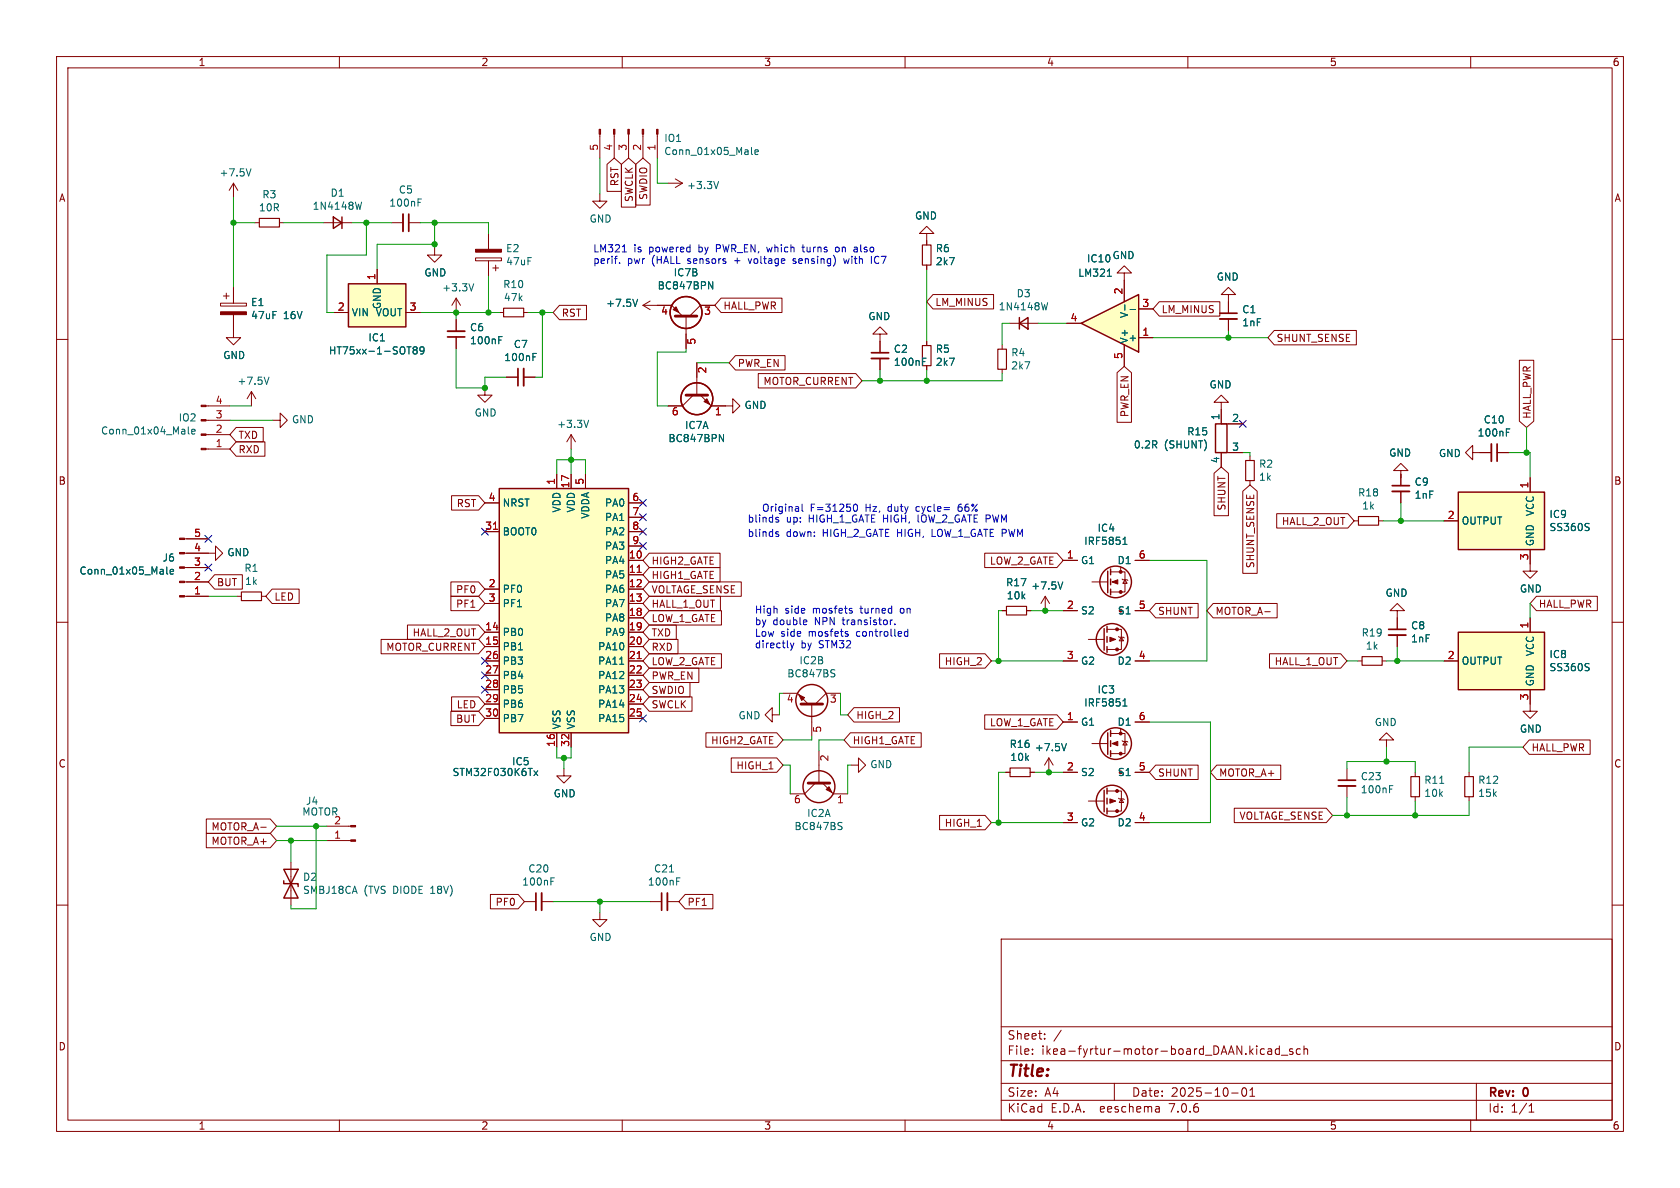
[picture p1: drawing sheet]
<svg xmlns="http://www.w3.org/2000/svg" width="297mm" height="210mm" viewBox="0 0 297 210" stroke-linecap="round" stroke-linejoin="round" font-family="sans-serif">
<g fill="none" stroke="#840000" stroke-width=".18">
<path d="M10 10h277v190h-277zM12 12h273v186h-273zM60 10v2M110 10v2M160 10v2M210 10v2M260 10v2M41.3 32.4l-.8 1.3M41.3 32.4v2.5M41.3 32.4l.7 1.3M45.1 39.4h.7M49.4 39.4h.8"/>
<path d="M10 60h2M39 53.6h4.6v.5h-4.6zM39.5 52.3h1M40 51.8v1M41.3 55.6v4.1h1.2l-1.2 1.3-1.3-1.3h1.3M41.3 50.8v2.8M80.6 52.7l-.7 1.3M80.6 52.7v2.5M80.6 56.5v2M80.6 59.6v2M80.6 52.7l.8 1.3M84.1 45.6h4.5v.5h-4.5z"/>
<path d="M86.4 41.3v2.8M86.4 46.1v2.8M87.1 47.4h1M87.6 46.9v1M88.3 55.2h.7M92.6 55.2h.7M155.6 59.1h1.2l-1.2-1.3-1.3 1.3h1.3v3.3M163.8 41.3h1.3l-1.3-1.3-1.2 1.3h1.2v2M163.8 46.9v.7M285 60h2M44.4 69.2l-.7 1.3M44.4 69.2v2.6"/>
<path d="M44.4 69.2l.8 1.3M48.3 74.3h1.2v-1.3l1.3 1.3-1.3 1.3v-1.3M85.7 68.6v1.3h1.3l-1.3 1.2-1.2-1.2h1.2M89.5 66.7h2.1M92.6 66.7h2M101 76.8l-.8 1.3M101 76.8v2.6M101 76.8l.7 1.3M122.6 69.9l-2 1.9h-2.5M123.2 64.1v5.8M123.8 69.9l1.9 1.9h3.8v-1.3l1.3 1.3-1.3 1.2v-1.2M155.6 63.4v2"/>
<path d="M163.8 60.3v.8M163.8 64.6v.8M177.2 61v.7M177.2 65.3v.7M32.6 97.8h5.5v-1.3l1.3 1.3-1.3 1.3v-1.3M32.6 95.3h4.2M10 110h2M32.6 105.4h4.2M32.6 100.3h4.2M32.6 102.9h4.2M41.9 105.4h.8M46.2 105.4h.8"/>
<path d="M285 110h2M136.5 126.4v-1.3l-1.2 1.3 1.2 1.2v-1.2h1.3M188 127.6h2.5M188 136.5h2.5M193 131.4h2.8M195.7 139.8h2.5v3.6h-2.5M196.3 129.7h2.6v3.5h-2.6M198.1 128.9v.8M198.4 130.9l.1 .2h.8l.1 .1M198.9 131.1l.4 .6h-.8zM200.7 127.6h2.5M200.7 136.5h2.5"/>
<path d="M10 160h2M188 145.4h2.5M192.4 141.6h2.8M197.7 141.1l.2 .1h.7l.2 .2M198.2 141.2l.4 .7h-.7zM200.7 145.4h2.5M285 160h2M177 166h108v32h-108zM60 198v2M110 198v2M160 198v2M177 194.5h108"/>
<path d="M177 191.5h108M177 187.5h108M177 181.5h108M182.5 186.3v.1M182.5 185.5v.1M184.7 183.6v.1M184.7 182.8v.1M187.6 182.1l-1.3 2M197 191.5v3M204.9 195.7l.1 .9M205 196.5l-.2 .1M205 196h-.2"/>
<path d="M210 198v2M217.7 193.2h1.2M219.7 192.4l.2-.1a.81 .81 0 0 1 .6 .6 .81 .81 0 0 1-.3 .8l-.2 .1a.81 .81 0 0 1-.3-1.4zM221 193.8h.8M221 192.7l.4-.4v1.5M222.8 186.1l.3 .3 .4-.1M223.5 185.5l-.4-.1-.3 .3M224.2 185.5h.5l.1 .9M224.8 185.8h-.5a.29 .29 0 0 0-.2 .3 .29 .29 0 0 0 .2 .3l.5-.1M226.2 185.5l-.5-.1-.2 .3v.4l.1 .2h.6M226.2 184.9v1.5M226.5 186.5h1.2"/>
<path d="M228.5 185.5l-.3-.1-.2 .2v.2l.5 .2v.3h-.5M229.9 185.5l-.4-.1-.3 .3v.4l.1 .2h.6M230.5 185.5l.2-.1 .4 .1 .1 .9M230.5 184.9v1.5M260 198v2M261 191.5v6.5M270.3 196.6h.9M270.3 195.5l.4-.4v1.5"/>
</g>
<g fill="none" stroke="#006464" stroke-width=".18">
<path d="M44.4 29.8l-.4 1.3M83.7 50.2l-.4 1.2M88.2 59.5h.6M47.6 66.7l-.5 1.2M88.2 60.1h.4M94.2 63.1h.4M94.2 62.5h.6M104.1 74.3l-.5 1.3M127.2 76.8l.7 1.3v-1.3M163.1 63.9h.4M163.1 63.3h.6M29.5 100.2v1.1l.2 .2"/>
<path d="M30.1 101.1l.6-.2-.1-.2-.3-.1-.2 .2v.6h.5M198.5 124.8h.7M198.5 123.9l.4-.4v1.3"/>
</g>
<g fill="none" stroke="#840000" stroke-width=".25">
<path d="M195.2 139.7v3.8M195.7 139.3v1M195.8 129.5v3.9M196.3 129.2v1M196.3 130.9v1.1M196.3 132.7v1M195.7 141.1v1M195.7 142.9v1"/>
<circle cx="123.2" cy="70.5" r="2.82"/>
<circle cx="197.2" cy="131.4" r="2.79"/>
<circle cx="196.6" cy="141.6" r="2.79"/>
</g>
<path d="M121.3 69.9h3.8" fill="none" stroke="#840000" stroke-width=".51"/>
<g fill="#840000" stroke="#840000" stroke-width=".18">
<path d="M125 70.5l.5 1-1-.5z"/>
<path d="M84.1 44.1h4.5v.5h-4.5z"/>
<path d="M196.6 131.4l1-.3v.7z"/>
<path d="M196.2 141.2l1 .4-1 .4z"/>
<path d="M39 55.1h4.6v.5h-4.6z"/>
<path d="M31.7 95.1h.9v.3h-.9z"/>
<path d="M31.7 97.7h.9v.2h-.9z"/>
<path d="M31.7 100.2h.9v.3h-.9z"/>
<path d="M31.7 102.7h.9v.3h-.9z"/>
<path d="M31.7 105.3h.9v.2h-.9z"/>
<circle cx="197.5" cy="143.4" r=".25"/>
<circle cx="197.5" cy="139.8" r=".25"/>
<circle cx="198.1" cy="133.2" r=".25"/>
<circle cx="198.1" cy="129.7" r=".25"/>
</g>
<path d="M45.8 38.6h3.6v1.5h-3.6zM89 54.5h3.6v1.5h-3.6zM163.1 43.3h1.5v3.6h-1.5zM163.1 61.1h1.5v3.5h-1.5zM176.4 61.7h1.5v3.6h-1.5zM42.7 104.6h3.5v1.6h-3.5z" fill="none" stroke="#840000" stroke-width=".2"/>
<path d="M79.1 58.5h3.1M92.6 65.2v3M154.1 63.4h3" fill="none" stroke="#840000" stroke-width=".33"/>
<path d="M79.1 59.6h3.1M91.6 65.2v3M154.1 62.4h3" fill="none" stroke="#840000" stroke-width=".3"/>
<path d="M191.1 57.2l10.2-5.1v10.1z" fill="#ffffc2"/>
<g fill="none" stroke="#840000" stroke-width=".25">
<path d="M58.9 38.4l1.6 1-1.6 1zM60.5 38.4v2M61.6 50.2h10.2v7.6h-10.2zM180.2 57.2l1.5-1.1v2.1zM180.2 56.1v2.1M191.1 57.2l10.2-5.1v10.1zM214.9 74.9h2v5.1h-2zM88.3 86.4h22.8v43.1h-22.8zM257.8 87h15.2v10.2h-15.2zM195.2 111.1v3.8M195.7 110.7v1.1M195.7 112.5v1"/>
<path d="M195.7 114.3v1M195.8 101v3.8M196.3 100.6v1M196.3 102.4v1M196.3 104.1v1.1M257.8 111.8h15.2v10.1h-15.2zM50.2 155.7v.5h2.5v.5M50.2 153.7l2.5 5.1h-2.5l2.5-5.1z"/>
<circle cx="121.3" cy="55.2" r="2.82"/>
<circle cx="196.6" cy="113" r="2.79"/>
<circle cx="197.2" cy="102.9" r="2.79"/>
<circle cx="143.5" cy="123.8" r="2.82"/>
<circle cx="144.8" cy="139.1" r="2.82"/>
</g>
<g fill="none" stroke="#840000" stroke-width=".18">
<path d="M57.1 39.4h5.1M69.2 39.4h2M72.3 39.4h2M106 34.3v1.3h1.3l-1.3 1.2-1.2-1.2h1.2M106 23.7v4.2M107.3 29.1l1.3-1.2 1.3 1.2v4.7h-2.6zM108.6 23.7v4.2M109.9 29.1l1.2-1.2 1.3 1.2v7.5h-2.5zM111.1 23.7v4.2M112.4 29.1l1.3-1.2 1.2 1.2v7.2h-2.5zM113.7 23.7v4.2M116.2 23.7v4.2"/>
<path d="M118.1 32.4h2.5M119.4 31.6l1.2 .8M120.6 32.4l-1.2 .7M41.3 50.8v2.8M41.3 55.6v2.8M59.1 55.2h2.5M66.7 47.6v2.6M71.8 55.2h2.5M76.8 43.8v1.3h1.3l-1.3 1.3-1.2-1.3h1.2M80.6 56.5v2M80.6 59.6v2M98.9 54h4.8v2.5h-4.8l-1.1-1.3z"/>
<path d="M113.7 54h5l1.9 1.9M113.7 54l1.2 .7M114.9 53.2l-1.2 .8M121.3 55.9v5.7M126.4 54h-2.6l-1.9 1.9M127.5 52.7h10.7v2.5h-10.7l-1.1-1.2zM163.8 42.5v.8M163.8 46.9v.7M164.9 52.1h10.7v2.5h-10.7l-1.1-1.3zM178.4 57.2h5.1M188.6 57.2h2.5M198.8 48.3h1.2l-1.2-1.3-1.3 1.3h1.3v5"/>
<path d="M201.3 59.7h2.5M201.3 54.6h2.5M204.9 53.3h10.8v2.6h-10.8l-1.1-1.3zM217.2 52.1h1.2l-1.2-1.3-1.3 1.3h1.3v3.3M217.2 56.4v2M225.3 58.4h14.5v2.6h-14.5l-1.1-1.3zM36.4 71.8h4.2M36.4 74.3h4.2M36.4 76.8h4.2M36.4 79.4h4.2M41.8 75.6h4.7v2.5h-4.7l-1.2-1.3zM41.8 78.1h5v2.5h-5l-1.2-1.2z"/>
<path d="M89.5 66.7h2.1M92.6 66.7h2M118.1 71.8h2.5M123.2 64.1v2.6M125.7 71.8h2.6M130 62.9h8.8v2.5h-8.8l-1.1-1.3zM134 66h17.3l1.1 1.3-1.1 1.3h-17.3zM155.6 60.3v2.1M155.6 63.4v2M163.8 60.3v.8M163.8 64.6v.8M197.5 65.9l1.3-1.1 1.2 1.1v8.8h-2.5z"/>
<path d="M198.8 61v3.8M215.9 71.1h1.3l-1.3-1.2-1.3 1.2h1.3v3.8h3.8M268.6 63.7h2.5v10.8l-1.2 1.1-1.3-1.1zM33 97.8h3.8M33 95.3h3.8M79.8 87.6h4.8l1.1 1.3-1.1 1.3h-4.8zM85.7 94h2.6M85.7 88.9h2.6M98.4 83.8v2.6M101 83.8v2.6M103.5 83.8v2.6M111.1 99.1h2.6"/>
<path d="M111.1 94h2.6M111.1 88.9h2.6M111.1 91.4h2.6M111.1 96.5h2.6M114.8 97.8h12.5v2.5h-12.5l-1.1-1.2zM174.1 97.8h12.7l1.2 1.3-1.2 1.2h-12.7zM188 99.1h2.5M200.7 99.1h2.5M214.6 83.7l1.3-1.1 1.3 1.1v7.5h-2.6zM219.7 86.8l1.3-1.1 1.3 1.1v14.6h-2.6zM219.7 80h-3.8v2.6M221 80.6v.8"/>
<path d="M221 85v.7M225.7 90.8h12.6l1.1 1.3-1.1 1.2h-12.6zM239.4 92.1h.8M243.7 92.1h.8M247.6 83.2h1.3l-1.3-1.3-1.2 1.3h1.2v1.3M247.6 83.8v2.1M247.6 86.9v2M255.3 92.1h2.5M260.3 80v-1.3l-1.2 1.3 1.2 1.3v-1.3h3.4M264.7 80h2M270.5 97.2v3.8h1.3l-1.3 1.2-1.3-1.2h1.3M270.5 84.5v2.5"/>
<path d="M33 102.9h3.8M33 105.4h3.8M33 100.3h3.8M37.9 101.6h4.9v2.5h-4.9l-1.1-1.2zM48.1 104.1h4.8v2.6h-4.8l-1.1-1.3zM67.4 113h17.2l1.1 1.3-1.1 1.3h-17.2zM72 110.5h12.6l1.1 1.3-1.1 1.2h-12.6zM79.7 102.9h4.9l1.1 1.2-1.1 1.3h-4.9zM79.7 105.4h4.9l1.1 1.3-1.1 1.3h-4.9zM85.7 104.1h2.6M85.7 106.7h2.6M85.7 111.8h2.6"/>
<path d="M85.7 114.3h2.6M85.7 116.8h2.6M85.7 119.4h2.6M111.1 101.6h2.6M111.1 104.1h2.6M111.1 106.7h2.6M111.1 111.8h2.6M111.1 114.3h2.6M111.1 109.2h2.6M111.1 116.8h2.6M111.1 119.4h2.6M114.8 102.9h16.2v2.5h-16.2l-1.1-1.3z"/>
<path d="M114.8 105.4h12.6v2.6h-12.6l-1.1-1.3zM114.8 100.3h12.5v2.6h-12.5l-1.1-1.3zM114.8 107.9h12.7v2.6h-12.7l-1.1-1.3zM114.8 113h5.1v2.6h-5.1l-1.1-1.3zM114.8 118.1h8.7v2.6h-8.7l-1.1-1.3zM114.8 110.5h4.8v2.5h-4.8l-1.1-1.2zM114.8 115.6h12.7v2.5h-12.7l-1.1-1.3zM166.1 115.6h8l1.2 1.2-1.2 1.3h-8zM177.2 108h.7M181.5 108h.7M184.8 105.4l-.8 1.3M184.8 105.4v2.6"/>
<path d="M184.8 105.4l.7 1.3M188 116.8h2.5M188 108h2.5M192.4 113h2.8M193 102.9h2.8M195.7 111.3h2.5v3.5h-2.5M196.3 101.1h2.6v3.5h-2.6M197.7 112.5l.2 .1h.7l.2 .2M198.1 100.3v.8M198.2 112.6l.4 .7h-.7zM198.4 102.4l.1 .1h.8l.1 .1M198.9 102.5l.4 .6h-.8z"/>
<path d="M200.7 116.8h2.5M200.7 108h2.5M204.3 106.7h7.5v2.5h-7.5l-1.1-1.2zM214.5 106.7h11.3v2.5h-11.3l-1.1-1.2zM224.4 115.6h12.6l1.1 1.2-1.1 1.3h-12.6zM240 116.8h.8M244.3 116.8h.8M247 108h1.3l-1.3-1.3-1.3 1.3h1.3v3.3M247 112.3v2M255.3 116.8h2.5M270.5 109.2v2.6M271.6 105.4h10.8v2.6h-10.8l-1.1-1.3z"/>
<path d="M79.7 125.7h4.9l1.1 1.3-1.1 1.3h-4.9zM79.8 123.2h4.8l1.1 1.3-1.1 1.2h-4.8zM85.7 121.9h2.6M85.7 124.5h2.6M85.7 127h2.6M98.4 129.5v2.6M99.7 135.9v1.3h1.3l-1.3 1.2-1.3-1.2h1.3M101 129.5v2.6M111.1 121.9h2.6M111.1 124.5h2.6M111.1 127h2.6M114.8 120.6h7.2v2.6h-7.2l-1.1-1.3z"/>
<path d="M114.8 123.2h7.5v2.5h-7.5l-1.1-1.2zM124.8 129.5h12.5l1.1 1.3-1.1 1.3h-12.5zM129.3 134h8l1.1 1.3-1.1 1.2h-8zM138.4 122.6h2.6l1.9 1.9M143.5 124.5v5.7M144.1 138.4l-1.9 1.9h-2.5M144.8 132.7v5.7M145.4 138.4l1.9 1.9h2.6M148.6 122.6h-2.6l-1.9 1.9M150.3 129.5h12.6v2.6h-12.6l-1.1-1.3zM150.5 135.3h1.3v-1.3l1.2 1.3-1.2 1.2v-1.2M151 125.1h8v2.5h-8l-1.1-1.2z"/>
<path d="M174.1 126.4h12.7l1.2 1.2-1.2 1.3h-12.7zM177.8 136.5h.8M182.1 136.5h.8M185.4 134l-.7 1.3M185.4 134v2.5M185.4 134l.8 1.3M188 136.5h2.5M188 127.6h2.5M200.7 136.5h2.5M200.7 127.6h2.5M204.3 135.3h7.5v2.5h-7.5l-1.1-1.3zM215.1 135.3h11.3v2.5h-11.3l-1.1-1.3z"/>
<path d="M238.1 135.9v2M238.1 138.9v2.1M245.1 130.8h1.3l-1.3-1.3-1.3 1.3h1.3v1.3M250.2 136.5v.8M259.7 136.5v.8M270.4 130.8h10.7v2.6h-10.7l-1.2-1.3zM270.5 121.9v3.8h1.3l-1.3 1.3-1.3-1.3h1.3M36.5 147.3h11.3l1.1 1.3-1.1 1.3h-11.3zM36.5 144.8h11.3l1.1 1.3-1.1 1.2h-11.3zM51.4 152.4v7.6M57.8 146.1h4.2M57.8 148.6h4.2"/>
<path d="M86.7 158.1h4.9l1.1 1.3-1.1 1.3h-4.9zM92.7 159.4h2M95.8 159.4h2M114.9 159.4h2.1M118 159.4h2M121.1 158.1h4.9v2.6h-4.9l-1.1-1.3zM166.1 144.1h8l1.2 1.3-1.2 1.3h-8zM188 145.4h2.5M200.7 145.4h2.5M218.2 142.9h16.3l1.1 1.2-1.1 1.3h-16.3zM250.2 140.8v.8M259.7 140.8v.8"/>
<path d="M106 161.3v1.3h1.3l-1.3 1.2-1.2-1.2h1.2"/>
</g>
<g fill="none" stroke="#006464" stroke-width=".18">
<path d="M63.9 35.7l-.3 1.3M73.9 35.8h.4M73.9 35.2h.6M127 32.1l-.4 1.2M132.9 26.1v1l.1 .2M133.5 26.9l.6-.1-.1-.3h-.4l-.1 .2v.6h.5M88.2 59.5h.6M112.7 52.9l-.4 1.3M125.3 49.8l.7 1.3v-1.3M185.2 53.5l-.3 1.3M195.8 48.8h.7M198.9 53.9v.9"/>
<path d="M199.8 54.7h1M33.3 75.5v1l.2 .2M33.9 76.3l.6-.1-.1-.3h-.3l-.2 .2 .1 .6h.4M71.9 61.3h.8M73.3 61.9l-.3-.3 .3-.3h.2l.3 .3-.3 .3M73.3 61.9l-.3 .2 .1 .4 .2 .1 .3-.1 .2-.2v-.2l-.3-.2M73.3 61.9h.2M75 61.9l-.3 .2-.3-.1-.2-.1 .2-.5 .3-.1 .2 .1a.84 .84 0 0 1-.3 1.2h-.2M88.2 60.1h.4M94.2 63.1h.4M94.2 62.5h.6M127.2 76.8l.7 1.3v-1.3"/>
<path d="M163.1 63.9h.4M163.1 63.3h.6M266.3 76.4h.4M266.3 75.8h.6M198.5 96.2h.7M198.5 95.3l.4-.3v1.2M280.8 92.5l.1 .1M280.8 93.3l.1 .1-.1 .3M29.5 100.2v1.1l.2 .2M30.1 101.1l.6-.2-.1-.2-.3-.1-.2 .2v.6h.5M109.5 117.4h.8M147.1 118.4h.5"/>
<path d="M147.4 119.1l.2 .2-.2 .4M187.9 102.9l-.4 1.2M280.8 117.3l.1 .1M280.8 118l.1 .2-.1 .3M94.4 136.3l.7 .8M95.1 136.3l-.7 .8M188.5 131.4l-.4 1.3M198.5 123.9l.4-.4v1.3M198.5 124.8h.7M245.7 139.5h.4M245.7 138.9h.6M254.5 138.5h.7"/>
<path d="M97.4 155.8h.4M97.4 155.2h.6M118.4 154.1h.7M119.6 155.8h.4M119.6 155.2h.6M148.4 145.4h.5M148.6 146.1l.3 .2-.3 .4"/>
</g>
<g fill="#ffffc2" stroke="#ffffc2" stroke-width=".18">
<path d="M88.3 86.4h22.8v43.1h-22.8z"/>
<path d="M61.6 50.2h10.2v7.6h-10.2z"/>
<path d="M257.8 111.8h15.2v10.1h-15.2z"/>
<path d="M257.8 87h15.2v10.2h-15.2z"/>
</g>
<path d="M87.2 93.6h.8M112.6 101.2h.8M112.6 116.4h.8" fill="none" stroke="#a90000" stroke-width=".18"/>
<g fill="#840000" stroke="#840000" stroke-width=".18">
<path d="M196.6 102.9l1-.4v.8z"/>
<path d="M196.2 112.6l1 .4-1 .4z"/>
<path d="M141.2 122.8l1 .5-.5 .5z"/>
<path d="M105.9 22.9h.3v.8h-.3z"/>
<path d="M108.5 22.9h.2v.8h-.2z"/>
<path d="M111 22.9h.3v.8h-.3z"/>
<path d="M113.5 22.9h.3v.8h-.3z"/>
<path d="M116.1 22.9h.2v.8h-.2z"/>
<path d="M35.6 71.6h.8v.3h-.8z"/>
<path d="M35.6 74.2h.8v.2h-.8z"/>
<path d="M35.6 76.7h.8v.3h-.8z"/>
<path d="M35.6 79.2h.8v.3h-.8z"/>
<path d="M146 139.6l.6-.5 .5 1z"/>
<path d="M62 145.9h.9v.3h-.9z"/>
<path d="M62 148.5h.9v.2h-.9z"/>
<path d="M119.5 54.2l.5 1-1-.5z"/>
<circle cx="197.5" cy="114.8" r=".25"/>
<circle cx="197.5" cy="111.3" r=".25"/>
<circle cx="198.1" cy="104.6" r=".25"/>
<circle cx="198.1" cy="101.1" r=".25"/>
</g>
<path d="M220.2 81.4h1.5v3.6h-1.5zM240.2 91.3h3.5v1.5h-3.5zM177.9 107.2h3.6v1.5h-3.6zM240.8 116.1h3.5v1.5h-3.5zM178.6 135.8h3.5v1.5h-3.5zM249.4 137.3h1.6v3.5h-1.6zM259 137.3h1.5v3.5h-1.5z" fill="none" stroke="#840000" stroke-width=".2"/>
<path d="M119.4 55.9h3.8M141.6 124.5h3.8M142.9 138.4h3.8" fill="none" stroke="#840000" stroke-width=".51"/>
<path d="M71.2 37.8v3.1M215.6 56.4h3.1M263.7 78.5v3M246.1 86.9h3.1M245.5 112.3h3M236.6 138.9h3M95.8 157.9v3M118 157.9v3" fill="none" stroke="#840000" stroke-width=".33"/>
<path d="M72.3 37.8v3.1M215.6 55.4h3.1M264.7 78.5v3M246.1 85.9h3.1M245.5 111.3h3M236.6 137.9h3M94.7 157.9v3M117 157.9v3" fill="none" stroke="#840000" stroke-width=".3"/>
<g fill="none" stroke="#0000c2" stroke-width=".18">
<path d="M109.5 46.5v.1M110 44.5h.7M132.3 45.7l.3 .9M140.2 46.5l.4 .1M140.6 45.7l-.4 .2 .1 .2 .3 .1M141.8 43.7h.4M141.9 43.3v1.1l.3 .1M148.2 43.7h-.3l-.2 .2 .1 .5 .1 .1h.3M149.1 45.7l.3 .9 .2-.6 .3 .6M151.1 43.7h.3l.2 .2v.6M151.6 44.5h-.5M151.6 44h-.5"/>
<path d="M154 45.3v1.3M154.8 45.4l-.2 .5 .2 .6M137.2 91.8l.4 .1 .1 .2-.2 .2-.4-.1M137.2 94.4l.4 .1 .1 .2-.2 .1h-.4M137.2 94.1h.4M141.8 89.1v1.1l.2 .2M151 89.2l.2-.1a.68 .68 0 0 1 .4 .7 .68 .68 0 0 1-.4 .6l-.2-.1-.1-.4zM169.6 89.2a.99 .99 0 0 0-.1 1.1l.1 .1M169.6 89.6l-.2 .2M139.7 113.7l.3 .8M140 114.5l-.3 .4M140.3 113.7l-.3 .8"/>
<path d="M142.5 109.6l.1 .3-.6 .1M142.6 110.4h-.1M149.8 112.1l.2 .1-.2 .3M149.8 111.6l.1 .1M150.5 108l.2 .1-.2 .3M150.5 107.5l.1 .1M157.8 109.6l-.3 .1M158.2 110.3v.1M160.5 111.2v1.3M160.5 111.7l-.4-.1-.2 .3 .1 .5h.5"/>
</g>
<g fill="none" stroke="#009600" stroke-width=".18">
<path d="M41.3 39.4h3.8M41.3 34.9v15.9M50.2 39.4h6.9M62.2 39.4h7M64.8 39.4v5.7h-7v10.1h1.3M74.3 39.4h12.1v1.9M76.8 39.4v4.4M106 27.9v6.4M116.2 27.9v4.5h1.9M74.3 55.2h14M76.8 43.2h-10.1v4.4M80.6 55.2v1.3"/>
<path d="M86.4 48.9v6.3M93.3 55.2h4.5M95.9 55.2v11.5h-1.3M163.8 47.6v12.7M178.4 57.2h-1.2v3.8M183.5 57.2h5.1M203.8 59.7h20.4M217.2 58.4v1.3M40.6 71.8h3.8M40.6 74.3h7.7M80.6 61.6v7h5.1v-1.9h3.8M101 79.4v4.4"/>
<path d="M121.3 61.6v.6h-5.1v9.6h1.9M123.2 64.1h5.7M155.6 65.4v1.9M163.8 65.4v1.9M177.2 66v1.3h-24.8M269.9 75.6v4.4M98.4 83.8v-2.5h5.1v2.5M203.2 99.1h10.2v17.7h-10.2M219.7 80h1.3v.6M244.5 92.1h10.8M247.6 83.8v.7M247.6 88.9v3.2"/>
<path d="M266.7 80h3.8v4.5M36.8 105.4h5.1M175.3 116.8h12.7M177.2 108h-.7v8.8M182.2 108h5.8M238.1 116.8h1.9M245.1 116.8h10.2M247 114.3v2.5M270.5 106.7v2.5M98.4 132.1v1.9h2.6v-1.9M99.7 134v1.9M138.4 122.6h-.6v3.8"/>
<path d="M138.4 135.3h1.3v5M143.5 130.2v.6h-5.1M148.6 122.6v3.8h1.3M149.2 130.8h-4.4v1.9M150.5 135.3h-.6v5M177.8 136.5h-1.3v8.9M182.9 136.5h5.1M203.2 127.6h10.8v17.8h-10.8M238.1 135.9v-1.3h12.1v1.9M245.1 132.1v2.5M269.2 132.1h-9.5v4.4M48.9 146.1h8.9"/>
<path d="M48.9 148.6h8.9M51.4 148.6v3.8M55.9 146.1v14.6h-4.5v-.7M97.8 159.4h17.1M106 159.4v1.9M175.3 145.4h12.7M238.1 141v3.1M250.2 141.6v2.5M259.7 141.6v2.5h-24.1"/>
</g>
<g fill="none" stroke="#000084" stroke-width=".18">
<path d="M219.1 74.3l1.2 1.2M220.3 74.3l-1.2 1.2M36.2 99.7l1.2 1.2M36.2 94.6l1.2 1.3M37.4 99.7l-1.2 1.2M37.4 94.6l-1.2 1.3M85.1 93.4l1.2 1.2M86.3 93.4l-1.2 1.2M113.1 90.8l1.2 1.2M113.1 93.4l1.2 1.2M113.1 95.9l1.2 1.2M113.1 88.3l1.2 1.2"/>
<path d="M114.3 90.8l-1.2 1.2M114.3 88.3l-1.2 1.2M114.3 93.4l-1.2 1.2M114.3 95.9l-1.2 1.2M85.1 116.2l1.2 1.2M85.1 118.8l1.2 1.2M86.3 116.2l-1.2 1.2M86.3 118.8l-1.2 1.2M85.1 121.3l1.2 1.2M86.3 121.3l-1.2 1.2M113.1 126.4l1.2 1.2M114.3 126.4l-1.2 1.2"/>
</g>
<g fill="#009600" stroke="#009600" stroke-width=".18">
<circle cx="101" cy="81.3" r=".46"/>
<circle cx="86.4" cy="55.2" r=".46"/>
<circle cx="95.9" cy="55.2" r=".46"/>
<circle cx="85.7" cy="68.6" r=".46"/>
<circle cx="99.7" cy="134" r=".46"/>
<circle cx="106" cy="159.4" r=".46"/>
<circle cx="76.8" cy="39.4" r=".46"/>
<circle cx="76.8" cy="43.2" r=".46"/>
<circle cx="41.3" cy="39.4" r=".46"/>
<circle cx="64.8" cy="39.4" r=".46"/>
<circle cx="80.6" cy="55.2" r=".46"/>
<circle cx="51.4" cy="148.6" r=".46"/>
<circle cx="55.9" cy="146.1" r=".46"/>
<circle cx="155.6" cy="67.3" r=".46"/>
<circle cx="163.8" cy="67.3" r=".46"/>
<circle cx="176.5" cy="116.8" r=".46"/>
<circle cx="184.8" cy="108" r=".46"/>
<circle cx="176.5" cy="145.4" r=".46"/>
<circle cx="185.4" cy="136.5" r=".46"/>
<circle cx="238.1" cy="144.1" r=".46"/>
<circle cx="245.1" cy="134.6" r=".46"/>
<circle cx="250.2" cy="144.1" r=".46"/>
<circle cx="247" cy="116.8" r=".46"/>
<circle cx="247.6" cy="92.1" r=".46"/>
<circle cx="269.9" cy="80" r=".46"/>
<circle cx="217.2" cy="59.7" r=".46"/>
</g>
<text font-size="2.8" fill="#840000" x="178" y="190.9">Title:</text>
<g font-size="2.1" fill="#840000">
<text x="178" y="184">Sheet:</text>
<text x="178" y="186.7">File:</text>
<text x="184.1" y="186.7">ikea-fyrtur-motor-board_DAAN.kicad_sch</text>
<text x="178" y="196.9">KiCad</text>
<text x="178" y="194.1">Size:</text>
<text x="184.7" y="194.1">A4</text>
<text x="185.7" y="196.9">E.D.A.</text>
<text x="194.6" y="196.9">eeschema</text>
<text x="200" y="194.1">Date:</text>
<text x="207" y="196.9">7.0.6</text>
<text x="207" y="194.1">2025-10-01</text>
<text x="263" y="194.3">Rev:</text>
<text x="263" y="196.9">Id:</text>
<text x="267.1" y="196.9">1/1</text>
<text x="269.4" y="194.3">0</text>
</g>
<g font-size="1.8" fill="#840000">
<text x="35" y="11.9">1</text>
<text x="85" y="11.9">2</text>
<text x="135" y="11.9">3</text>
<text x="185" y="11.9">4</text>
<text x="235" y="11.9">5</text>
<text x="285" y="11.9">6</text>
<text x="10.3" y="35.9">A</text>
<text x="109.5" y="33" transform="rotate(-90 109.5 33)">RST</text>
<text x="112.1" y="35.8" transform="rotate(-90 112.1 35.8)">SWCLK</text>
<text x="114.6" y="35.4" transform="rotate(-90 114.6 35.4)">SWDIO</text>
<text x="285.3" y="35.9">A</text>
<text x="99.2" y="56.2">RST</text>
<text x="127.8" y="54.9">HALL_PWR</text>
<text x="165.3" y="54.3">LM_MINUS</text>
<text x="205.3" y="55.6">LM_MINUS</text>
<text x="130.3" y="65.1">PWR_EN</text>
<text x="225.6" y="60.6">SHUNT_SENSE</text>
<text x="134.9" y="68.3">MOTOR_CURRENT</text>
<text x="42.1" y="77.8">TXD</text>
<text x="199.7" y="73.8" transform="rotate(-90 199.7 73.8)">PWR_EN</text>
<text x="270.8" y="74.1" transform="rotate(-90 270.8 74.1)">HALL_PWR</text>
<text x="42.1" y="80.3">RXD</text>
<text x="10.3" y="85.9">B</text>
<text x="80.6" y="89.9">RST</text>
<text x="285.3" y="85.9">B</text>
<text x="216.9" y="90.4" transform="rotate(-90 216.9 90.4)">SHUNT</text>
<text x="226.5" y="93">HALL_2_OUT</text>
<text x="115.1" y="100">HIGH2_GATE</text>
<text x="174.9" y="100">LOW_2_GATE</text>
<text x="221.9" y="100.5" transform="rotate(-90 221.9 100.5)">SHUNT_SENSE</text>
<text x="38.3" y="103.8">BUT</text>
<text x="48.4" y="106.4">LED</text>
<text x="80.5" y="105.1">PF0</text>
<text x="80.5" y="107.6">PF1</text>
<text x="115.1" y="105.1">VOLTAGE_SENSE</text>
<text x="115.1" y="107.6">HALL_1_OUT</text>
<text x="115.1" y="102.6">HIGH1_GATE</text>
<text x="271.9" y="107.6">HALL_PWR</text>
<text x="72.8" y="112.7">HALL_2_OUT</text>
<text x="115.1" y="110.2">LOW_1_GATE</text>
<text x="115.1" y="112.7">TXD</text>
<text x="204.6" y="108.9">SHUNT</text>
<text x="214.8" y="108.9">MOTOR_A-</text>
<text x="68.2" y="115.3">MOTOR_CURRENT</text>
<text x="115.1" y="115.3">RXD</text>
<text x="115.1" y="117.8">LOW_2_GATE</text>
<text x="166.9" y="117.8">HIGH_2</text>
<text x="225.2" y="117.8">HALL_1_OUT</text>
<text x="80.6" y="125.4">LED</text>
<text x="115.1" y="120.3">PWR_EN</text>
<text x="115.1" y="122.9">SWDIO</text>
<text x="115.1" y="125.4">SWCLK</text>
<text x="80.5" y="128">BUT</text>
<text x="125.6" y="131.8">HIGH2_GATE</text>
<text x="150.7" y="131.8">HIGH1_GATE</text>
<text x="151.3" y="127.3">HIGH_2</text>
<text x="174.9" y="128.6">LOW_1_GATE</text>
<text x="10.3" y="135.9">C</text>
<text x="130.1" y="136.2">HIGH_1</text>
<text x="204.6" y="137.5">SHUNT</text>
<text x="215.4" y="137.5">MOTOR_A+</text>
<text x="270.7" y="133">HALL_PWR</text>
<text x="285.3" y="135.9">C</text>
<text x="37.3" y="149.5">MOTOR_A+</text>
<text x="37.3" y="147">MOTOR_A-</text>
<text x="166.9" y="146.4">HIGH_1</text>
<text x="219" y="145.1">VOLTAGE_SENSE</text>
<text x="87.5" y="160.3">PF0</text>
<text x="121.4" y="160.3">PF1</text>
<text x="10.3" y="185.9">D</text>
<text x="285.3" y="185.9">D</text>
<text x="35" y="199.9">1</text>
<text x="85" y="199.9">2</text>
<text x="135" y="199.9">3</text>
<text x="185" y="199.9">4</text>
<text x="235" y="199.9">5</text>
<text x="285" y="199.9">6</text>
</g>
<g font-size="1.8" fill="#a90000">
<text x="105.8" y="26.7" transform="rotate(-90 105.8 26.7)">5</text>
<text x="108.3" y="26.7" transform="rotate(-90 108.3 26.7)">4</text>
<text x="110.9" y="26.7" transform="rotate(-90 110.9 26.7)">3</text>
<text x="113.4" y="26.7" transform="rotate(-90 113.4 26.7)">2</text>
<text x="116" y="26.7" transform="rotate(-90 116 26.7)">1</text>
<text x="66.4" y="49.6" transform="rotate(-90 66.4 49.6)">1</text>
<text x="198.5" y="52.1" transform="rotate(-90 198.5 52.1)">2</text>
<text x="59.6" y="55">2</text>
<text x="72.3" y="55">3</text>
<text x="116.8" y="56">4</text>
<text x="124.4" y="56">3</text>
<text x="189.2" y="56.9">4</text>
<text x="201.9" y="59.4">1</text>
<text x="201.9" y="54.4">3</text>
<text x="123.3" y="61" transform="rotate(-90 123.3 61)">5</text>
<text x="198.5" y="63.6" transform="rotate(-90 198.5 63.6)">5</text>
<text x="38" y="71.5">4</text>
<text x="125.2" y="66.1" transform="rotate(-90 125.2 66.1)">2</text>
<text x="38" y="76.6">2</text>
<text x="38" y="74">3</text>
<text x="118.7" y="73.7">6</text>
<text x="126.3" y="73.7">1</text>
<text x="38" y="79.1">1</text>
<text x="86.3" y="88.6">4</text>
<text x="98.2" y="85.8" transform="rotate(-90 98.2 85.8)">1</text>
<text x="100.7" y="86.4" transform="rotate(-90 100.7 86.4)">17</text>
<text x="103.3" y="85.8" transform="rotate(-90 103.3 85.8)">5</text>
<text x="111.7" y="88.6">6</text>
<text x="270.3" y="86.4" transform="rotate(-90 270.3 86.4)">1</text>
<text x="34.2" y="95">5</text>
<text x="85.7" y="93.7">31</text>
<text x="111.7" y="91.2">7</text>
<text x="111.7" y="93.7">8</text>
<text x="255.8" y="91.8">2</text>
<text x="34.2" y="100.1">3</text>
<text x="34.2" y="97.5">4</text>
<text x="111.1" y="98.8">10</text>
<text x="111.1" y="101.3">11</text>
<text x="111.7" y="96.3">9</text>
<text x="188.5" y="98.8">1</text>
<text x="201.2" y="98.8">6</text>
<text x="270.3" y="99.1" transform="rotate(-90 270.3 99.1)">3</text>
<text x="34.2" y="105.2">1</text>
<text x="34.2" y="102.6">2</text>
<text x="86.3" y="103.9">2</text>
<text x="86.3" y="106.4">3</text>
<text x="111.1" y="103.9">12</text>
<text x="111.1" y="106.4">13</text>
<text x="188.5" y="107.7">2</text>
<text x="201.2" y="107.7">5</text>
<text x="85.7" y="111.5">14</text>
<text x="111.1" y="109">18</text>
<text x="111.1" y="111.5">19</text>
<text x="270.3" y="111.2" transform="rotate(-90 270.3 111.2)">1</text>
<text x="85.7" y="114">15</text>
<text x="85.7" y="116.6">26</text>
<text x="85.7" y="119.1">27</text>
<text x="111.1" y="114">20</text>
<text x="111.1" y="116.6">21</text>
<text x="111.1" y="119.1">22</text>
<text x="188.5" y="116.6">3</text>
<text x="201.2" y="116.6">4</text>
<text x="255.8" y="116.6">2</text>
<text x="85.7" y="121.7">28</text>
<text x="85.7" y="124.2">29</text>
<text x="111.1" y="121.7">23</text>
<text x="111.1" y="124.2">24</text>
<text x="139" y="124.5">4</text>
<text x="146.6" y="124.5">3</text>
<text x="270.3" y="123.9" transform="rotate(-90 270.3 123.9)">3</text>
<text x="85.7" y="126.7">30</text>
<text x="111.1" y="126.7">25</text>
<text x="145.5" y="129.6" transform="rotate(-90 145.5 129.6)">5</text>
<text x="188.5" y="127.4">1</text>
<text x="201.2" y="127.4">6</text>
<text x="98.2" y="132.1" transform="rotate(-90 98.2 132.1)">16</text>
<text x="100.7" y="132.1" transform="rotate(-90 100.7 132.1)">32</text>
<text x="146.8" y="134.7" transform="rotate(-90 146.8 134.7)">2</text>
<text x="188.5" y="136.3">2</text>
<text x="201.2" y="136.3">5</text>
<text x="140.3" y="142.3">6</text>
<text x="147.9" y="142.3">1</text>
<text x="59" y="148.3">1</text>
<text x="59" y="145.8">2</text>
<text x="188.5" y="145.2">3</text>
<text x="201.2" y="145.2">4</text>
</g>
<g font-size="1.8" fill="#006464">
<text x="117.3" y="27.6">Conn_01x05_Male</text>
<text x="117.3" y="25.3">IO1</text>
<text x="38.7" y="31.4">+7.5V</text>
<text x="46.3" y="35.3">R3</text>
<text x="58.3" y="35">D1</text>
<text x="70.4" y="34.4">C5</text>
<text x="121.4" y="33.6">+3.3V</text>
<text x="45.7" y="37.6">10R</text>
<text x="55.2" y="37.3">1N4148W</text>
<text x="68.7" y="36.7">100nF</text>
<text x="104.1" y="39.5">GND</text>
<text x="161.7" y="39">GND</text>
<text x="89.4" y="44.8">E2</text>
<text x="89.4" y="47.1">47uF</text>
<text x="165.3" y="44.8">R6</text>
<text x="165.3" y="47.1">2k7</text>
<text x="192.1" y="46.6">IC10</text>
<text x="196.6" y="46">GND</text>
<text x="74.9" y="49.1">GND</text>
<text x="78.1" y="51.7">+3.3V</text>
<text x="88.9" y="51.1">R10</text>
<text x="89" y="53.4">47k</text>
<text x="116.2" y="51.4">BC847BPN</text>
<text x="119" y="49">IC7B</text>
<text x="179.6" y="52.8">D3</text>
<text x="190.5" y="49.1">LM321</text>
<text x="215" y="49.8">GND</text>
<text x="44.3" y="54.3">E1</text>
<text x="44.3" y="56.6">47uF</text>
<text x="50.1" y="56.6">16V</text>
<text x="62.1" y="56.1">VIN</text>
<text x="66.3" y="56.1">VOUT</text>
<text x="67.5" y="54.7" transform="rotate(-90 67.5 54.7)">GND</text>
<text x="83" y="58.8">C6</text>
<text x="107.1" y="54.5">+7.5V</text>
<text x="153.4" y="56.8">GND</text>
<text x="176.5" y="55.1">1N4148W</text>
<text x="199.6" y="56.3" transform="rotate(-90 199.6 56.3)">V-</text>
<text x="219.5" y="55.6">C1</text>
<text x="219.5" y="57.9">1nF</text>
<text x="39.4" y="63.7">GND</text>
<text x="58" y="62.9">HT75xx-1-SOT89</text>
<text x="65" y="60.6">IC1</text>
<text x="83" y="61.1">100nF</text>
<text x="89" y="64">100nF</text>
<text x="90.7" y="61.7">C7</text>
<text x="157.9" y="62.6">C2</text>
<text x="157.9" y="64.9">100nF</text>
<text x="165.3" y="62.6">R5</text>
<text x="165.3" y="64.9">2k7</text>
<text x="178.7" y="63.2">R4</text>
<text x="178.7" y="65.5">2k7</text>
<text x="199.4" y="60.6">+</text>
<text x="199.6" y="60.8" transform="rotate(-90 199.6 60.8)">V+</text>
<text x="41.9" y="68.2">+7.5V</text>
<text x="213.7" y="68.9">GND</text>
<text x="17.8" y="77">Conn_01x04_Male</text>
<text x="31.5" y="74.7">IO2</text>
<text x="51.5" y="75">GND</text>
<text x="83.8" y="73.8">GND</text>
<text x="98.4" y="75.8">+3.3V</text>
<text x="121" y="76">IC7A</text>
<text x="131.5" y="72.5">GND</text>
<text x="209.8" y="77.2">R15</text>
<text x="215.6" y="74.4" transform="rotate(-90 215.6 74.4)">1</text>
<text x="217.7" y="74.7">2</text>
<text x="261.1" y="77.4">100nF</text>
<text x="262.2" y="75.1">C10</text>
<text x="118.1" y="78.4">BC847BPN</text>
<text x="200.4" y="79.5">0.2R</text>
<text x="205.8" y="79.5">(SHUNT)</text>
<text x="215.6" y="82" transform="rotate(-90 215.6 82)">4</text>
<text x="217.7" y="79.8">3</text>
<text x="222.5" y="82.9">R2</text>
<text x="245.5" y="80.9">GND</text>
<text x="254.3" y="81">GND</text>
<text x="88.8" y="89.8">NRST</text>
<text x="106.8" y="89.8">PA0</text>
<text x="222.5" y="85.2">1k</text>
<text x="240" y="88">R18</text>
<text x="250" y="86.1">C9</text>
<text x="250" y="88.4">1nF</text>
<text x="88.8" y="94.8">BOOT0</text>
<text x="99.3" y="90.7" transform="rotate(-90 99.3 90.7)">VDD</text>
<text x="101.8" y="90.7" transform="rotate(-90 101.8 90.7)">VDD</text>
<text x="104.4" y="91.8" transform="rotate(-90 104.4 91.8)">VDDA</text>
<text x="106.8" y="92.3">PA1</text>
<text x="106.8" y="94.8">PA2</text>
<text x="193.9" y="94.2">IC4</text>
<text x="240.7" y="90.3">1k</text>
<text x="258.3" y="92.9">OUTPUT</text>
<text x="271.4" y="91.3" transform="rotate(-90 271.4 91.3)">VCC</text>
<text x="273.8" y="91.8">IC9</text>
<text x="273.8" y="94.1">SS360S</text>
<text x="14" y="101.8">Conn_01x05_Male</text>
<text x="28.6" y="99.5">J6</text>
<text x="40.1" y="98.5">GND</text>
<text x="43.1" y="101.3">R1</text>
<text x="106.8" y="99.9">PA4</text>
<text x="106.8" y="97.4">PA3</text>
<text x="191" y="99.9">G1</text>
<text x="191.6" y="96.5">IRF5851</text>
<text x="197.5" y="99.9">D1</text>
<text x="271.4" y="96.6" transform="rotate(-90 271.4 96.6)">GND</text>
<text x="43.2" y="103.6">1k</text>
<text x="88.8" y="105">PF0</text>
<text x="88.8" y="107.5">PF1</text>
<text x="106.8" y="102.5">PA5</text>
<text x="106.8" y="105">PA6</text>
<text x="106.8" y="107.5">PA7</text>
<text x="177.8" y="103.8">R17</text>
<text x="177.9" y="106.1">10k</text>
<text x="182.2" y="104.4">+7.5V</text>
<text x="244.9" y="105.7">GND</text>
<text x="268.6" y="105">GND</text>
<text x="88.8" y="112.6">PB0</text>
<text x="106.8" y="110.1">PA8</text>
<text x="106.8" y="112.6">PA9</text>
<text x="191" y="108.8">S2</text>
<text x="197.5" y="108.8">S1</text>
<text x="240.6" y="112.7">R19</text>
<text x="249.4" y="111.5">C8</text>
<text x="249.4" y="113.8">1nF</text>
<text x="88.8" y="115.2">PB1</text>
<text x="88.8" y="117.7">PB3</text>
<text x="105.6" y="115.2">PA10</text>
<text x="105.6" y="117.7">PA11</text>
<text x="139.1" y="119.9">BC847BS</text>
<text x="141.2" y="117.6">IC2B</text>
<text x="191" y="117.7">G2</text>
<text x="197.5" y="117.7">D2</text>
<text x="241.3" y="115">1k</text>
<text x="258.3" y="117.7">OUTPUT</text>
<text x="271.4" y="116.1" transform="rotate(-90 271.4 116.1)">VCC</text>
<text x="273.8" y="116.5">IC8</text>
<text x="273.8" y="118.8">SS360S</text>
<text x="88.8" y="120.2">PB4</text>
<text x="88.8" y="122.8">PB5</text>
<text x="88.8" y="125.3">PB6</text>
<text x="105.6" y="120.2">PA12</text>
<text x="105.6" y="122.8">PA13</text>
<text x="105.6" y="125.3">PA14</text>
<text x="191.6" y="125.1">IRF5851</text>
<text x="193.9" y="122.8">IC3</text>
<text x="271.4" y="121.4" transform="rotate(-90 271.4 121.4)">GND</text>
<text x="88.8" y="127.9">PB7</text>
<text x="99.3" y="129" transform="rotate(-90 99.3 129)">VSS</text>
<text x="101.8" y="129" transform="rotate(-90 101.8 129)">VSS</text>
<text x="105.6" y="127.9">PA15</text>
<text x="130.5" y="127.4">GND</text>
<text x="191" y="128.5">G1</text>
<text x="197.5" y="128.5">D1</text>
<text x="242.9" y="128.5">GND</text>
<text x="268.6" y="129.7">GND</text>
<text x="79.9" y="137.4">STM32F030K6Tx</text>
<text x="90.4" y="135.5">IC5</text>
<text x="153.8" y="136">GND</text>
<text x="178.4" y="132.4">R16</text>
<text x="178.5" y="134.7">10k</text>
<text x="182.9" y="133">+7.5V</text>
<text x="191" y="137.4">S2</text>
<text x="197.5" y="137.4">S1</text>
<text x="54" y="142.5">J4</text>
<text x="97.8" y="141.1">GND</text>
<text x="240.5" y="140.4">100nF</text>
<text x="240.5" y="138.1">C23</text>
<text x="251.7" y="141.1">10k</text>
<text x="251.7" y="138.8">R11</text>
<text x="261.2" y="138.8">R12</text>
<text x="261.2" y="141.1">15k</text>
<text x="53.3" y="144.4">MOTOR</text>
<text x="140.4" y="146.9">BC847BS</text>
<text x="142.6" y="144.6">IC2A</text>
<text x="191" y="146.3">G2</text>
<text x="197.5" y="146.3">D2</text>
<text x="53.5" y="155.9">D2</text>
<text x="93.3" y="154.4">C20</text>
<text x="115.5" y="154.4">C21</text>
<text x="53.5" y="158.2">SMBJ18CA</text>
<text x="64.3" y="158.2">(TVS</text>
<text x="69.6" y="158.2">DIODE 18V)</text>
<text x="92.2" y="156.7">100nF</text>
<text x="114.4" y="156.7">100nF</text>
<text x="104.1" y="166.5">GND</text>
</g>
<g font-size="1.8" fill="#0000c2">
<text x="104.8" y="44.7">LM321</text>
<text x="104.8" y="46.7">perif.</text>
<text x="110.9" y="46.7">pwr</text>
<text x="112.1" y="44.7">is</text>
<text x="114.9" y="44.7">powered</text>
<text x="115.3" y="46.7">(HALL</text>
<text x="121.8" y="46.7">sensors</text>
<text x="123.8" y="44.7">by</text>
<text x="127.1" y="44.7">PWR_EN, which</text>
<text x="130.3" y="46.7">+</text>
<text x="133" y="46.7">voltage</text>
<text x="141.1" y="46.7">sensing)</text>
<text x="142.8" y="44.7">turns</text>
<text x="148.8" y="44.7">on</text>
<text x="150.3" y="46.7">with</text>
<text x="152.2" y="44.7">also</text>
<text x="155.3" y="46.7">IC7</text>
<text x="132.1" y="92.5">blinds</text>
<text x="132.1" y="95">blinds</text>
<text x="134.6" y="90.6">Original</text>
<text x="139" y="92.5">up:</text>
<text x="139" y="95">down:</text>
<text x="143.1" y="92.5">HIGH_1_GATE HIGH,</text>
<text x="143.2" y="90.6">F=31250</text>
<text x="145.5" y="95">HIGH_2_GATE HIGH,</text>
<text x="153.1" y="90.6">Hz,</text>
<text x="157.2" y="90.6">duty</text>
<text x="162.4" y="90.6">cycle=</text>
<text x="162.7" y="92.5">lOW_2_GATE PWM</text>
<text x="165.2" y="95">LOW_1_GATE PWM</text>
<text x="170" y="90.6">66%</text>
<text x="133.3" y="108.6">High</text>
<text x="133.3" y="110.6">by</text>
<text x="133.3" y="112.6">Low</text>
<text x="136.6" y="110.6">double</text>
<text x="138" y="112.6">side</text>
<text x="138.8" y="108.6">side</text>
<text x="143.1" y="112.6">mosfets</text>
<text x="143.8" y="108.6">mosfets</text>
<text x="144.2" y="110.6">NPN</text>
<text x="149.3" y="110.6">transistor.</text>
<text x="151.7" y="112.6">controlled</text>
<text x="152.4" y="108.6">turned</text>
<text x="159.6" y="108.6">on</text>
<text x="133.3" y="114.7">directly</text>
<text x="141.6" y="114.7">by</text>
<text x="144.9" y="114.7">STM32</text>
</g>
</svg>
